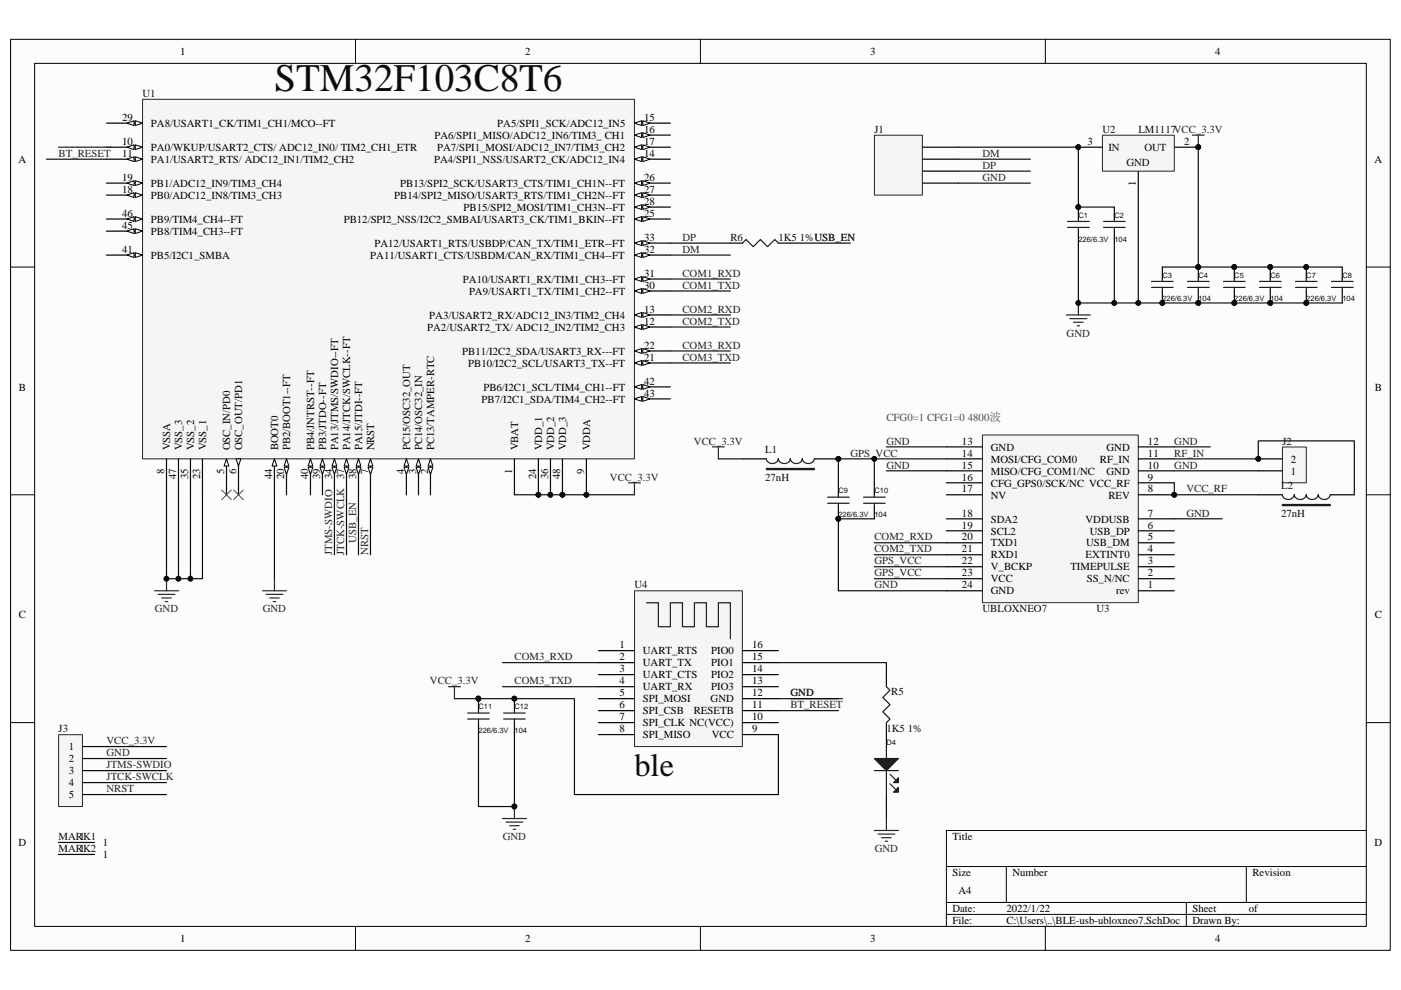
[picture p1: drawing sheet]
<svg xmlns="http://www.w3.org/2000/svg" width="297mm" height="210mm" viewBox="0 0 297 210" stroke-linecap="round" stroke-linejoin="round" font-family="sans-serif">
<path d="M2.3 8.4h292.5v193.2h-292.5z" fill="#fcfcfc"/>
<path d="M2.2 8.3h292.6v193.3h-292.6z" fill="none" stroke="#000" stroke-width=".21"/>
<path d="M7.4 13.5h282.3v183h-282.3z" fill="#fcfcfc"/>
<g fill="none" stroke="#000" stroke-width=".21">
<path d="M7.3 13.4h282.4v183.1h-282.4zM75.4 8.3v5.1M148.5 8.3v5.1M221.6 8.3v5.1M2.2 56.6h5.1M289.7 56.6h5.1M2.2 104.9h5.1M289.7 104.9h5.1M2.2 153.3h5.1M289.7 153.3h5.1M289.7 176.1h-89v20.4M75.4 196.5v5.1"/>
<path d="M148.5 196.5v5.1M200.7 183.8h89M200.7 191.4h89M200.7 194h89M213.4 183.8v7.6M221.6 196.5v5.1M251.5 191.4v5.1M264.2 183.8v7.6"/>
</g>
<path d="M30.2 21.1h104.3v76.2h-104.3z" fill="#f5f5f5"/>
<path d="M30.2 21.1h104.3v76.2h-104.3z" fill="none" stroke="#262626" stroke-width=".21"/>
<path d="M58.2 97.3v7.6" fill="none" stroke="#000" stroke-width=".25"/>
<path d="M58.2 97.3l.5 1.5h-1z" fill="#fcfcfc"/>
<path d="M58.2 97.3l.5 1.5h-1z" fill="none" stroke="#000" stroke-width=".21"/>
<path d="M78.5 97.3v7.6" fill="none" stroke="#000" stroke-width=".25"/>
<path d="M78.5 97.3l.6 1.5h-1.1z" fill="#fcfcfc"/>
<path d="M78.5 97.3l.6 1.5h-1.1z" fill="none" stroke="#000" stroke-width=".21"/>
<path d="M78 99.1h1.1l-.6 1.5z" fill="#fcfcfc"/>
<path d="M78 99.1h1.1l-.6 1.5z" fill="none" stroke="#000" stroke-width=".21"/>
<path d="M48 97.3v7.6" fill="none" stroke="#000" stroke-width=".25"/>
<path d="M48 97.3l.5 1.5h-1z" fill="#fcfcfc"/>
<path d="M48 97.3l.5 1.5h-1z" fill="none" stroke="#000" stroke-width=".21"/>
<path d="M50.6 97.3v7.6" fill="none" stroke="#000" stroke-width=".25"/>
<path d="M50.1 97.3h1l-.5 1.5z" fill="#fcfcfc"/>
<path d="M50.1 97.3h1l-.5 1.5z" fill="none" stroke="#000" stroke-width=".21"/>
<path d="M22.6 31.2h7.6" fill="none" stroke="#000" stroke-width=".25"/>
<path d="M28.7 30.7l1.5 .5-1.5 .5z" fill="#fcfcfc"/>
<path d="M28.7 30.7l1.5 .5-1.5 .5z" fill="none" stroke="#000" stroke-width=".21"/>
<path d="M26.9 31.2l1.5-.5v1z" fill="#fcfcfc"/>
<path d="M26.9 31.2l1.5-.5v1z" fill="none" stroke="#000" stroke-width=".21"/>
<path d="M22.6 33.8h7.6" fill="none" stroke="#000" stroke-width=".25"/>
<path d="M28.7 33.3l1.5 .5-1.5 .5z" fill="#fcfcfc"/>
<path d="M28.7 33.3l1.5 .5-1.5 .5z" fill="none" stroke="#000" stroke-width=".21"/>
<path d="M26.9 33.8l1.5-.5v1z" fill="#fcfcfc"/>
<path d="M26.9 33.8l1.5-.5v1z" fill="none" stroke="#000" stroke-width=".21"/>
<path d="M134.5 69.4h7.6" fill="none" stroke="#000" stroke-width=".25"/>
<path d="M134.5 69.4l1.5-.5v1z" fill="#fcfcfc"/>
<path d="M134.5 69.4l1.5-.5v1z" fill="none" stroke="#000" stroke-width=".21"/>
<path d="M136.3 68.9l1.5 .5-1.5 .5z" fill="#fcfcfc"/>
<path d="M136.3 68.9l1.5 .5-1.5 .5z" fill="none" stroke="#000" stroke-width=".21"/>
<path d="M134.5 66.8h7.6" fill="none" stroke="#000" stroke-width=".25"/>
<path d="M134.5 66.8l1.5-.5v1z" fill="#fcfcfc"/>
<path d="M134.5 66.8l1.5-.5v1z" fill="none" stroke="#000" stroke-width=".21"/>
<path d="M136.3 66.3l1.5 .5-1.5 .5z" fill="#fcfcfc"/>
<path d="M136.3 66.3l1.5 .5-1.5 .5z" fill="none" stroke="#000" stroke-width=".21"/>
<path d="M134.5 33.8h7.6" fill="none" stroke="#000" stroke-width=".25"/>
<path d="M134.5 33.8l1.5-.5v1z" fill="#fcfcfc"/>
<path d="M134.5 33.8l1.5-.5v1z" fill="none" stroke="#000" stroke-width=".21"/>
<path d="M136.3 33.3l1.5 .5-1.5 .5z" fill="#fcfcfc"/>
<path d="M136.3 33.3l1.5 .5-1.5 .5z" fill="none" stroke="#000" stroke-width=".21"/>
<path d="M134.5 26.1h7.6" fill="none" stroke="#000" stroke-width=".25"/>
<path d="M134.5 26.1l1.5-.5v1z" fill="#fcfcfc"/>
<path d="M134.5 26.1l1.5-.5v1z" fill="none" stroke="#000" stroke-width=".21"/>
<path d="M136.3 25.6l1.5 .5-1.5 .5z" fill="#fcfcfc"/>
<path d="M136.3 25.6l1.5 .5-1.5 .5z" fill="none" stroke="#000" stroke-width=".21"/>
<path d="M134.5 28.7h7.6" fill="none" stroke="#000" stroke-width=".25"/>
<path d="M134.5 28.7l1.5-.5v1z" fill="#fcfcfc"/>
<path d="M134.5 28.7l1.5-.5v1z" fill="none" stroke="#000" stroke-width=".21"/>
<path d="M136.3 28.2l1.5 .5-1.5 .5z" fill="#fcfcfc"/>
<path d="M136.3 28.2l1.5 .5-1.5 .5z" fill="none" stroke="#000" stroke-width=".21"/>
<path d="M134.5 31.2h7.6" fill="none" stroke="#000" stroke-width=".25"/>
<path d="M134.5 31.2l1.5-.5v1z" fill="#fcfcfc"/>
<path d="M134.5 31.2l1.5-.5v1z" fill="none" stroke="#000" stroke-width=".21"/>
<path d="M136.3 30.7l1.5 .5-1.5 .5z" fill="#fcfcfc"/>
<path d="M136.3 30.7l1.5 .5-1.5 .5z" fill="none" stroke="#000" stroke-width=".21"/>
<path d="M22.6 26.1h7.6" fill="none" stroke="#000" stroke-width=".25"/>
<path d="M28.7 25.6l1.5 .5-1.5 .5z" fill="#fcfcfc"/>
<path d="M28.7 25.6l1.5 .5-1.5 .5z" fill="none" stroke="#000" stroke-width=".21"/>
<path d="M26.9 26.1l1.5-.5v1z" fill="#fcfcfc"/>
<path d="M26.9 26.1l1.5-.5v1z" fill="none" stroke="#000" stroke-width=".21"/>
<path d="M134.5 61.7h7.6" fill="none" stroke="#000" stroke-width=".25"/>
<path d="M134.5 61.7l1.5-.5v1z" fill="#fcfcfc"/>
<path d="M134.5 61.7l1.5-.5v1z" fill="none" stroke="#000" stroke-width=".21"/>
<path d="M136.3 61.2l1.5 .5-1.5 .5z" fill="#fcfcfc"/>
<path d="M136.3 61.2l1.5 .5-1.5 .5z" fill="none" stroke="#000" stroke-width=".21"/>
<path d="M134.5 59.2h7.6" fill="none" stroke="#000" stroke-width=".25"/>
<path d="M134.5 59.2l1.5-.5v1z" fill="#fcfcfc"/>
<path d="M134.5 59.2l1.5-.5v1z" fill="none" stroke="#000" stroke-width=".21"/>
<path d="M136.3 58.7l1.5 .5-1.5 .5z" fill="#fcfcfc"/>
<path d="M136.3 58.7l1.5 .5-1.5 .5z" fill="none" stroke="#000" stroke-width=".21"/>
<path d="M134.5 54.1h7.6" fill="none" stroke="#000" stroke-width=".25"/>
<path d="M134.5 54.1l1.5-.5v1z" fill="#fcfcfc"/>
<path d="M134.5 54.1l1.5-.5v1z" fill="none" stroke="#000" stroke-width=".21"/>
<path d="M136.3 53.6l1.5 .5-1.5 .5z" fill="#fcfcfc"/>
<path d="M136.3 53.6l1.5 .5-1.5 .5z" fill="none" stroke="#000" stroke-width=".21"/>
<path d="M134.5 51.6h7.6" fill="none" stroke="#000" stroke-width=".25"/>
<path d="M134.5 51.6l1.5-.5v1z" fill="#fcfcfc"/>
<path d="M134.5 51.6l1.5-.5v1z" fill="none" stroke="#000" stroke-width=".21"/>
<path d="M136.3 51.1l1.5 .5-1.5 .5z" fill="#fcfcfc"/>
<path d="M136.3 51.1l1.5 .5-1.5 .5z" fill="none" stroke="#000" stroke-width=".21"/>
<path d="M70.9 97.3v7.6" fill="none" stroke="#000" stroke-width=".25"/>
<path d="M70.9 97.3l.5 1.5h-1z" fill="#fcfcfc"/>
<path d="M70.9 97.3l.5 1.5h-1z" fill="none" stroke="#000" stroke-width=".21"/>
<path d="M70.4 99.1h1l-.5 1.5z" fill="#fcfcfc"/>
<path d="M70.4 99.1h1l-.5 1.5z" fill="none" stroke="#000" stroke-width=".21"/>
<path d="M73.5 97.3v7.6" fill="none" stroke="#000" stroke-width=".25"/>
<path d="M73.5 97.3l.5 1.5h-1z" fill="#fcfcfc"/>
<path d="M73.5 97.3l.5 1.5h-1z" fill="none" stroke="#000" stroke-width=".21"/>
<path d="M73 99.1h1l-.5 1.5z" fill="#fcfcfc"/>
<path d="M73 99.1h1l-.5 1.5z" fill="none" stroke="#000" stroke-width=".21"/>
<path d="M76 97.3v7.6" fill="none" stroke="#000" stroke-width=".25"/>
<path d="M76 97.3l.5 1.5h-1z" fill="#fcfcfc"/>
<path d="M76 97.3l.5 1.5h-1z" fill="none" stroke="#000" stroke-width=".21"/>
<path d="M75.5 99.1h1l-.5 1.5z" fill="#fcfcfc"/>
<path d="M75.5 99.1h1l-.5 1.5z" fill="none" stroke="#000" stroke-width=".21"/>
<path d="M22.6 41.4h7.6" fill="none" stroke="#000" stroke-width=".25"/>
<path d="M28.7 40.9l1.5 .5-1.5 .5z" fill="#fcfcfc"/>
<path d="M28.7 40.9l1.5 .5-1.5 .5z" fill="none" stroke="#000" stroke-width=".21"/>
<path d="M26.9 41.4l1.5-.5v1z" fill="#fcfcfc"/>
<path d="M26.9 41.4l1.5-.5v1z" fill="none" stroke="#000" stroke-width=".21"/>
<path d="M22.6 38.8h7.6" fill="none" stroke="#000" stroke-width=".25"/>
<path d="M28.7 38.3l1.5 .5-1.5 .5z" fill="#fcfcfc"/>
<path d="M28.7 38.3l1.5 .5-1.5 .5z" fill="none" stroke="#000" stroke-width=".21"/>
<path d="M26.9 38.8l1.5-.5v1z" fill="#fcfcfc"/>
<path d="M26.9 38.8l1.5-.5v1z" fill="none" stroke="#000" stroke-width=".21"/>
<path d="M60.7 97.3v7.6" fill="none" stroke="#000" stroke-width=".25"/>
<path d="M60.7 97.3l.6 1.5h-1.1z" fill="#fcfcfc"/>
<path d="M60.7 97.3l.6 1.5h-1.1z" fill="none" stroke="#000" stroke-width=".21"/>
<path d="M60.2 99.1h1.1l-.6 1.5z" fill="#fcfcfc"/>
<path d="M60.2 99.1h1.1l-.6 1.5z" fill="none" stroke="#000" stroke-width=".21"/>
<path d="M68.4 97.3v7.6" fill="none" stroke="#000" stroke-width=".25"/>
<path d="M68.4 97.3l.5 1.5h-1z" fill="#fcfcfc"/>
<path d="M68.4 97.3l.5 1.5h-1z" fill="none" stroke="#000" stroke-width=".21"/>
<path d="M67.9 99.1h1l-.5 1.5z" fill="#fcfcfc"/>
<path d="M67.9 99.1h1l-.5 1.5z" fill="none" stroke="#000" stroke-width=".21"/>
<path d="M65.8 97.3v7.6" fill="none" stroke="#000" stroke-width=".25"/>
<path d="M65.8 97.3l.5 1.5h-1z" fill="#fcfcfc"/>
<path d="M65.8 97.3l.5 1.5h-1z" fill="none" stroke="#000" stroke-width=".21"/>
<path d="M65.3 99.1h1l-.5 1.5z" fill="#fcfcfc"/>
<path d="M65.3 99.1h1l-.5 1.5z" fill="none" stroke="#000" stroke-width=".21"/>
<path d="M22.6 54.1h7.6" fill="none" stroke="#000" stroke-width=".25"/>
<path d="M28.7 53.6l1.5 .5-1.5 .5z" fill="#fcfcfc"/>
<path d="M28.7 53.6l1.5 .5-1.5 .5z" fill="none" stroke="#000" stroke-width=".21"/>
<path d="M26.9 54.1l1.5-.5v1z" fill="#fcfcfc"/>
<path d="M26.9 54.1l1.5-.5v1z" fill="none" stroke="#000" stroke-width=".21"/>
<path d="M134.5 82.1h7.6" fill="none" stroke="#000" stroke-width=".25"/>
<path d="M134.5 82.1l1.5-.5v1z" fill="#fcfcfc"/>
<path d="M134.5 82.1l1.5-.5v1z" fill="none" stroke="#000" stroke-width=".21"/>
<path d="M136.3 81.6l1.5 .5-1.5 .5z" fill="#fcfcfc"/>
<path d="M136.3 81.6l1.5 .5-1.5 .5z" fill="none" stroke="#000" stroke-width=".21"/>
<path d="M134.5 84.6h7.6" fill="none" stroke="#000" stroke-width=".25"/>
<path d="M134.5 84.6l1.5-.5v1z" fill="#fcfcfc"/>
<path d="M134.5 84.6l1.5-.5v1z" fill="none" stroke="#000" stroke-width=".21"/>
<path d="M136.3 84.1l1.5 .5-1.5 .5z" fill="#fcfcfc"/>
<path d="M136.3 84.1l1.5 .5-1.5 .5z" fill="none" stroke="#000" stroke-width=".21"/>
<path d="M22.6 49h7.6" fill="none" stroke="#000" stroke-width=".25"/>
<path d="M28.7 48.5l1.5 .5-1.5 .5z" fill="#fcfcfc"/>
<path d="M28.7 48.5l1.5 .5-1.5 .5z" fill="none" stroke="#000" stroke-width=".21"/>
<path d="M26.9 49l1.5-.5v1z" fill="#fcfcfc"/>
<path d="M26.9 49l1.5-.5v1z" fill="none" stroke="#000" stroke-width=".21"/>
<path d="M22.6 46.5h7.6" fill="none" stroke="#000" stroke-width=".25"/>
<path d="M28.7 46l1.5 .5-1.5 .5z" fill="#fcfcfc"/>
<path d="M28.7 46l1.5 .5-1.5 .5z" fill="none" stroke="#000" stroke-width=".21"/>
<path d="M26.9 46.5l1.5-.5v1z" fill="#fcfcfc"/>
<path d="M26.9 46.5l1.5-.5v1z" fill="none" stroke="#000" stroke-width=".21"/>
<path d="M134.5 77h7.6" fill="none" stroke="#000" stroke-width=".25"/>
<path d="M134.5 77l1.5-.5v1z" fill="#fcfcfc"/>
<path d="M134.5 77l1.5-.5v1z" fill="none" stroke="#000" stroke-width=".21"/>
<path d="M136.3 76.5l1.5 .5-1.5 .5z" fill="#fcfcfc"/>
<path d="M136.3 76.5l1.5 .5-1.5 .5z" fill="none" stroke="#000" stroke-width=".21"/>
<path d="M134.5 74.4h7.6" fill="none" stroke="#000" stroke-width=".25"/>
<path d="M134.5 74.4l1.5-.5v1.1z" fill="#fcfcfc"/>
<path d="M134.5 74.4l1.5-.5v1.1z" fill="none" stroke="#000" stroke-width=".21"/>
<path d="M136.3 73.9l1.5 .5-1.5 .6z" fill="#fcfcfc"/>
<path d="M136.3 73.9l1.5 .5-1.5 .6z" fill="none" stroke="#000" stroke-width=".21"/>
<path d="M134.5 46.5h7.6" fill="none" stroke="#000" stroke-width=".25"/>
<path d="M134.5 46.5l1.5-.5v1z" fill="#fcfcfc"/>
<path d="M134.5 46.5l1.5-.5v1z" fill="none" stroke="#000" stroke-width=".21"/>
<path d="M136.3 46l1.5 .5-1.5 .5z" fill="#fcfcfc"/>
<path d="M136.3 46l1.5 .5-1.5 .5z" fill="none" stroke="#000" stroke-width=".21"/>
<path d="M134.5 38.8h7.6" fill="none" stroke="#000" stroke-width=".25"/>
<path d="M134.5 38.8l1.5-.5v1z" fill="#fcfcfc"/>
<path d="M134.5 38.8l1.5-.5v1z" fill="none" stroke="#000" stroke-width=".21"/>
<path d="M136.3 38.3l1.5 .5-1.5 .5z" fill="#fcfcfc"/>
<path d="M136.3 38.3l1.5 .5-1.5 .5z" fill="none" stroke="#000" stroke-width=".21"/>
<path d="M134.5 41.4h7.6" fill="none" stroke="#000" stroke-width=".25"/>
<path d="M134.5 41.4l1.5-.5v1z" fill="#fcfcfc"/>
<path d="M134.5 41.4l1.5-.5v1z" fill="none" stroke="#000" stroke-width=".21"/>
<path d="M136.3 40.9l1.5 .5-1.5 .5z" fill="#fcfcfc"/>
<path d="M136.3 40.9l1.5 .5-1.5 .5z" fill="none" stroke="#000" stroke-width=".21"/>
<path d="M134.5 43.9h7.6" fill="none" stroke="#000" stroke-width=".25"/>
<path d="M134.5 43.9l1.5-.5v1z" fill="#fcfcfc"/>
<path d="M134.5 43.9l1.5-.5v1z" fill="none" stroke="#000" stroke-width=".21"/>
<path d="M136.3 43.4l1.5 .5-1.5 .5z" fill="#fcfcfc"/>
<path d="M136.3 43.4l1.5 .5-1.5 .5z" fill="none" stroke="#000" stroke-width=".21"/>
<path d="M91.3 97.3v7.6" fill="none" stroke="#000" stroke-width=".25"/>
<path d="M91.3 97.3l.5 1.5h-1z" fill="#fcfcfc"/>
<path d="M91.3 97.3l.5 1.5h-1z" fill="none" stroke="#000" stroke-width=".21"/>
<path d="M90.8 99.1h1l-.5 1.5z" fill="#fcfcfc"/>
<path d="M90.8 99.1h1l-.5 1.5z" fill="none" stroke="#000" stroke-width=".21"/>
<path d="M88.7 97.3v7.6" fill="none" stroke="#000" stroke-width=".25"/>
<path d="M88.7 97.3l.5 1.5h-1z" fill="#fcfcfc"/>
<path d="M88.7 97.3l.5 1.5h-1z" fill="none" stroke="#000" stroke-width=".21"/>
<path d="M88.2 99.1h1l-.5 1.5z" fill="#fcfcfc"/>
<path d="M88.2 99.1h1l-.5 1.5z" fill="none" stroke="#000" stroke-width=".21"/>
<path d="M86.2 97.3v7.6" fill="none" stroke="#000" stroke-width=".25"/>
<path d="M86.2 97.3l.5 1.5h-1z" fill="#fcfcfc"/>
<path d="M86.2 97.3l.5 1.5h-1z" fill="none" stroke="#000" stroke-width=".21"/>
<path d="M85.7 99.1h1l-.5 1.5z" fill="#fcfcfc"/>
<path d="M85.7 99.1h1l-.5 1.5z" fill="none" stroke="#000" stroke-width=".21"/>
<path d="M35.3 97.3v7.6M37.8 97.3v7.6M40.4 97.3v7.6M42.9 97.3v7.6M109.1 97.3v7.6M114.1 97.3v7.6M116.7 97.3v7.6M119.2 97.3v7.6M124.3 97.3v7.6" fill="none" stroke="#000" stroke-width=".25"/>
<g fill="#0e0e0e" stroke="#0e0e0e" stroke-width=".21">
<circle cx="114.1" cy="104.9" r=".49"/>
<circle cx="116.7" cy="104.9" r=".49"/>
<circle cx="119.2" cy="104.9" r=".5"/>
<circle cx="124.3" cy="104.9" r=".49"/>
<circle cx="35.3" cy="122.7" r=".5"/>
</g>
<path d="M133.2 102.4h2.6M134.5 102.4v2.5M32.8 125.3h5M33.5 126.1h3.6M34.3 126.8h2M35 127.6h.6M35.3 122.7v2.6M55.6 125.3h5.1M56.4 126.1h3.6M57.2 126.8h2M57.9 127.6h.6M58.2 122.7v2.6" fill="none" stroke="#262626" stroke-width=".25"/>
<path d="M12.4 155.9h5.1v15.2h-5.1z" fill="#f5f5f5"/>
<path d="M12.4 155.8h5.1v15.3h-5.1z" fill="none" stroke="#262626" stroke-width=".21"/>
<path d="M228.6 31.2h5.1M241.3 36.3v5.1M249 31.2h5.1M17.5 158.3h5.1M12.4 178.7h7.6M17.5 160.9h5.1M17.5 163.4h5.1M17.5 166h5.1M17.5 168.5h5.1M12.4 181.2h7.6" fill="none" stroke="#000" stroke-width=".25"/>
<g fill="#0e0e0e" stroke="#0e0e0e" stroke-width=".21">
<circle cx="254.1" cy="31.2" r=".49"/>
<circle cx="228.6" cy="31.2" r=".49"/>
</g>
<path d="M233.8 28.7h15.2v7.6h-15.2z" fill="#f5f5f5"/>
<path d="M233.7 28.7h15.3v7.6h-15.3z" fill="none" stroke="#262626" stroke-width=".21"/>
<g fill="#0e0e0e" stroke="#0e0e0e" stroke-width=".21">
<circle cx="254.1" cy="31.2" r=".49"/>
<circle cx="228.6" cy="31.2" r=".49"/>
</g>
<path d="M252.8 28.7h2.5M254.1 28.7v2.5" fill="none" stroke="#262626" stroke-width=".25"/>
<path d="M271.9 94.8h5.1v7.6h-5.1z" fill="#f5f5f5"/>
<path d="M271.9 94.8h5.1v7.6h-5.1z" fill="none" stroke="#262626" stroke-width=".21"/>
<path d="M266.8 99.9h5.1M266.8 97.3h5.1" fill="none" stroke="#000" stroke-width=".25"/>
<circle cx="266.8" cy="97.3" r=".49" fill="#0e0e0e" stroke="#0e0e0e" stroke-width=".21"/>
<path d="M208.3 92.3h33v35.5h-33z" fill="#f5f5f5"/>
<path d="M208.3 92.3h33v35.5h-33z" fill="none" stroke="#262626" stroke-width=".21"/>
<g fill="none" stroke="#000" stroke-width=".25">
<path d="M195.6 31.2h7.6M195.6 33.8h7.6M195.6 36.3h7.6M195.6 38.8h7.6M200.7 99.9h7.6M200.7 97.3h7.6M200.7 94.8h7.6M241.3 99.9h7.7M241.3 97.3h7.7M241.3 94.8h7.7M200.7 117.7h7.6M200.7 115.1h7.6"/>
<path d="M200.7 112.6h7.6M200.7 110h7.6M200.7 104.9h7.6M200.7 102.4h7.6M241.3 117.7h7.7M241.3 115.1h7.7M241.3 112.6h7.7M241.3 110h7.7M241.3 104.9h7.7M241.3 102.4h7.7M266.8 104.9h5.1M282 104.9h5.1"/>
<path d="M200.7 125.3h7.6M200.7 122.7h7.6M200.7 120.2h7.6M241.3 125.3h7.7M241.3 122.7h7.7M241.3 120.2h7.7"/>
</g>
<circle cx="249" cy="104.9" r=".5" fill="#0e0e0e" stroke="#0e0e0e" stroke-width=".21"/>
<path d="M271.9 107h10.1v.3h-10.1zM271.9 107.1h10.1M282 104.9a1.3 1.3 0 0 1-1.2 1 1.3 1.3 0 0 1-1.3-.9 1.32 1.32 0 0 1-1.3 .9 1.32 1.32 0 0 1-1.2-.9 1.32 1.32 0 0 1-1.3 .9 1.32 1.32 0 0 1-1.3-.9 1.32 1.32 0 0 1-1.2 .9 1.32 1.32 0 0 1-1.3-.9" fill="none" stroke="#1c1c1c" stroke-width=".25"/>
<path d="M185.4 28.7h10.2v12.7h-10.2z" fill="#f5f5f5"/>
<path d="M185.4 28.7h10.2v12.7h-10.2z" fill="none" stroke="#262626" stroke-width=".21"/>
<path d="M226.1 66.8h5.1M226.8 67.6h3.6M227.6 68.3h2.1M228.4 69.1h.5M228.6 64.3v2.5M106.5 173.6h5.1M107.3 174.4h3.5M108.1 175.1h2M108.8 175.9h.5M109.1 171.1v2.5" fill="none" stroke="#262626" stroke-width=".25"/>
<g fill="#0e0e0e" stroke="#0e0e0e" stroke-width=".21">
<circle cx="228.6" cy="64.3" r=".49"/>
<circle cx="109.1" cy="171.1" r=".5"/>
</g>
<path d="M187.9 143.1v2.5M187.9 153.3v2.5" fill="none" stroke="#000" stroke-width=".25"/>
<path d="M187.9 145.6l.8 .8-1.5 1.5 1.5 1.6-1.5 1.5 1.5 1.5-.8 .8" fill="none" stroke="#1c1c1c" stroke-width=".25"/>
<path d="M185.4 160.9h5.1l-2.6 2.5z" fill="#1c1c1c"/>
<path d="M185.4 160.9h5.1l-2.6 2.5z" fill="none" stroke="#1c1c1c" stroke-width=".25"/>
<path d="M189.5 166l1-1v1z" fill="#1c1c1c"/>
<path d="M190.5 165v1h-1z" fill="none" stroke="#1c1c1c" stroke-width=".25"/>
<path d="M189.5 168l1-1v1z" fill="#1c1c1c"/>
<g fill="none" stroke="#1c1c1c" stroke-width=".25">
<path d="M157.4 51.6l.8-.8 1.5 1.5 1.5-1.5 1.5 1.5 1.6-1.5 .7 .8M226.3 48.2h4.6M226.3 47h4.6M228.6 46.5v.5M228.6 48.2v.8M234 48.2h4.5M234 47h4.5M236.3 46.5v.5M236.3 48.2v.8M244.2 59.7h4.5M246.4 59.2v.5M251.8 59.7h4.6"/>
<path d="M254.1 59.2v.5M259.4 59.7h4.6M261.7 59.2v.5M267 59.7h4.6M269.3 59.2v.5M274.7 59.7h4.5M277 59.2v.5M282.3 59.7h4.6M284.6 59.2v.5M244.2 61h4.5M246.4 61v.7M251.8 61h4.6"/>
<path d="M254.1 61v.7M259.4 61h4.6M261.7 61v.7M267 61h4.6M269.3 61v.7M274.7 61h4.5M277 61v.7M282.3 61h4.6M284.6 61v.7M162.5 97.3a1.29 1.29 0 0 0 1.3 1 1.29 1.29 0 0 0 1.2-1M162.5 99.5h10.2M162.5 99.4h10.2v.2h-10.2z"/>
<path d="M165 97.3a1.31 1.31 0 0 0 1.3 1 1.31 1.31 0 0 0 1.3-1 1.31 1.31 0 0 0 1.2 1 1.31 1.31 0 0 0 1.3-1 1.29 1.29 0 0 0 1.3 1 1.29 1.29 0 0 0 1.2-1M175.5 106.7h4.5M175.5 105.5h4.5M177.8 104.9v.6M177.8 106.7v.8M183.1 106.7h4.6M183.1 105.5h4.6M185.4 104.9v.6M185.4 106.7v.8M99.1 152.5h4.6M99.1 151.2h4.6M101.4 150.7v.5"/>
<path d="M101.4 152.5v.8M106.8 152.5h4.6M106.8 151.2h4.6M109.1 150.7v.5M109.1 152.5v.8M187.9 158.3v2.6M185.4 163.4h5.1M187.9 163.4v5.1M188.7 164.2l1.3 1.3M188.7 166.2l1.3 1.3M189.5 168l1-1v1z"/>
</g>
<g fill="none" stroke="#000" stroke-width=".25">
<path d="M154.9 51.6h2.5M165 51.6h2.6M228.6 43.9v2.6M228.6 49v2.6M236.3 43.9v2.6M236.3 49v2.6M246.4 56.6v2.6M254.1 56.6v2.6M261.7 56.6v2.6M269.3 56.6v2.6M277 56.6v2.6M284.6 56.6v2.6"/>
<path d="M246.4 61.7v2.6M254.1 61.7v2.6M261.7 61.7v2.6M269.3 61.7v2.6M277 61.7v2.6M284.6 61.7v2.6M157.4 97.3h5.1M172.7 97.3h5.1M177.8 102.4v2.5M177.8 107.5v2.5M185.4 102.4v2.5M185.4 107.5v2.5"/>
<path d="M101.4 148.2v2.5M101.4 153.3v2.5M109.1 148.2v2.5M109.1 153.3v2.5M187.9 155.8v2.5M187.9 168.5v2.6"/>
</g>
<g fill="#0e0e0e" stroke="#0e0e0e" stroke-width=".21">
<circle cx="101.4" cy="148.2" r=".49"/>
<circle cx="109.1" cy="148.2" r=".5"/>
<circle cx="177.7" cy="97.3" r=".5"/>
<circle cx="177.7" cy="110" r=".5"/>
<circle cx="246.4" cy="64.3" r=".5"/>
<circle cx="254.1" cy="56.6" r=".49"/>
<circle cx="254.1" cy="64.3" r=".49"/>
<circle cx="261.7" cy="56.6" r=".5"/>
<circle cx="261.7" cy="64.3" r=".5"/>
<circle cx="269.3" cy="56.6" r=".49"/>
<circle cx="269.3" cy="64.3" r=".49"/>
<circle cx="276.9" cy="56.6" r=".5"/>
<circle cx="276.9" cy="64.3" r=".5"/>
<circle cx="228.6" cy="43.9" r=".49"/>
</g>
<path d="M12.4 31.2h11.1M151 94.8h2.6M152.3 94.8v2.5M95.1 145.6h2.5M96.3 145.6v2.6M167.6 148.2h11.1" fill="none" stroke="#262626" stroke-width=".25"/>
<path d="M47 103.9l2 2.1M49 103.9l-2 2.1M49.5 103.9l2.1 2.1M51.6 103.9l-2.1 2.1" fill="none" stroke="#4c4c4c" stroke-width=".21"/>
<path d="M134.6 125.3h22.8v33h-22.8z" fill="#f5f5f5"/>
<path d="M134.5 125.3h22.9v33h-22.9z" fill="none" stroke="#262626" stroke-width=".21"/>
<g fill="none" stroke="#000" stroke-width=".25">
<path d="M126.9 138h7.6M157.4 138h7.6M126.9 140.5h7.6M126.9 143.1h7.6M126.9 145.6h7.6M126.9 148.2h7.6M126.9 150.7h7.6M126.9 153.3h7.6M126.9 155.8h7.6M157.4 140.5h7.6M157.4 143.1h7.6M157.4 145.6h7.6"/>
<path d="M157.4 148.2h7.6M157.4 150.7h7.6M157.4 153.3h7.6M157.4 155.8h7.6"/>
</g>
<path d="M137.1 127.8h2.5v5.1h2.5v-5.1h2.6v5.1h2.5v-5.1h2.6v5.1h2.5v-5.1h2.6v7.7" fill="none" stroke="#1c1c1c" stroke-width=".25"/>
<g fill="none" stroke="#0e0e0e" stroke-width=".25">
<path d="M9.9 33.8h12.7M203.2 38.8h15.3M203.2 33.8h15.3M203.2 36.3h15.3M203.2 31.2h25.4v12.7h7.7M254.1 31.2v25.4M142.1 51.6h12.8M142.1 54.1h12.8M142.1 59.2h12.8M167.6 51.6h12.7M228.6 51.6v12.7h56M236.3 51.6v12.7"/>
<path d="M241.3 41.4v22.9M246.4 56.6h38.2M142.1 69.4h12.8M142.1 66.8h12.8M142.1 74.4h12.8M142.1 77h12.8M142.1 61.7h12.8M152.3 97.3h5.1M185.4 97.3v5.1M187.9 94.8h12.8M187.9 99.9h12.8M200.7 97.3h-22.9v5.1"/>
<path d="M249 97.3h17.8v-3.8h20.3v11.4M249 99.9h17.8M249 94.8h7.6M35.3 104.9v17.8h7.6v-17.8M37.8 104.9v17.8M40.4 104.9v17.8M58.2 104.9v17.8M70.9 104.9v12.8M73.5 104.9v12.8M76 104.9v12.8M78.5 104.9v12.8M109.1 104.9h25.4"/>
<path d="M185.4 110h-7.6v15.3h22.9M185.4 115.1h15.3M185.4 117.7h15.3M249 110h10.2M249 102.4v2.5h17.8M185.4 120.2h15.3M185.4 122.7h15.3M22.6 158.3h12.7M96.3 148.2h25.5v20.3h43.2v-12.7M101.4 155.8v15.3h7.7v-15.3M106.5 140.5h20.4M106.5 145.6h20.4"/>
<path d="M165 150.7h12.8M165 140.5h22.9v2.6M165 148.2h12.8M22.6 160.9h12.7M22.6 163.4h12.7M22.6 166h12.7M22.6 168.5h12.7M187.9 171.1v2.5"/>
</g>
<g fill="#0e0e0e" stroke="#0e0e0e" stroke-width=".21">
<circle cx="35.3" cy="122.7" r=".5"/>
<circle cx="37.8" cy="122.7" r=".5"/>
<circle cx="40.4" cy="122.7" r=".49"/>
<circle cx="114.1" cy="104.9" r=".49"/>
<circle cx="116.7" cy="104.9" r=".49"/>
<circle cx="119.2" cy="104.9" r=".5"/>
<circle cx="124.3" cy="104.9" r=".49"/>
<circle cx="241.3" cy="64.3" r=".49"/>
<circle cx="254.1" cy="31.2" r=".49"/>
<circle cx="254.1" cy="56.6" r=".49"/>
<circle cx="177.7" cy="110" r=".5"/>
<circle cx="249" cy="104.9" r=".5"/>
<circle cx="266.8" cy="97.3" r=".49"/>
<circle cx="101.4" cy="148.2" r=".49"/>
<circle cx="109.1" cy="171.1" r=".5"/>
<circle cx="109.1" cy="148.2" r=".5"/>
<circle cx="177.7" cy="97.3" r=".5"/>
<circle cx="185.4" cy="97.3" r=".49"/>
<circle cx="261.7" cy="56.6" r=".5"/>
<circle cx="269.3" cy="56.6" r=".49"/>
<circle cx="276.9" cy="56.6" r=".5"/>
<circle cx="228.6" cy="64.3" r=".49"/>
<circle cx="236.2" cy="64.3" r=".5"/>
<circle cx="246.4" cy="64.3" r=".5"/>
<circle cx="254.1" cy="64.3" r=".49"/>
<circle cx="261.7" cy="64.3" r=".5"/>
<circle cx="269.3" cy="64.3" r=".49"/>
<circle cx="276.9" cy="64.3" r=".5"/>
<circle cx="228.6" cy="43.9" r=".49"/>
<circle cx="228.6" cy="31.2" r=".49"/>
</g>
<path d="M185.4 176.1h5.1M186.2 176.9h3.5M186.9 177.7h2.1M187.7 178.4h.5M187.9 173.6v2.5" fill="none" stroke="#262626" stroke-width=".25"/>
<text font-size="8.3" fill="#0e0e0e" x="58.2" y="19.3">STM32F103C8T6</text>
<text font-size="6.9" fill="#0e0e0e" x="134.5" y="164.5">ble</text>
<g font-size="2.3">
<text x="38.2" y="11.7">1</text>
<text x="111.4" y="11.7">2</text>
<text x="184.5" y="11.7">3</text>
<text x="257.6" y="11.7">4</text>
<text x="25.9" y="25.6">29</text>
<text x="32" y="26.9">PA8/USART1_CK/TIM1_CH1/MCO--FT</text>
<text x="92.1" y="29.5">PA6/SPI1_MISO/ADC12_IN6/TIM3_ CH1</text>
<text x="105.4" y="26.9">PA5/SPI1_SCK/ADC12_IN5</text>
<text x="136.5" y="28.2">16</text>
<text x="136.5" y="25.6">15</text>
<text x="4" y="34.5">A</text>
<text x="25.9" y="30.7">10</text>
<text x="25.9" y="33.3">11</text>
<text x="32" y="32">PA0/WKUP/USART2_CTS/ ADC12_IN0/ TIM2_CH1_ETR</text>
<text x="32" y="34.5">PA1/USART2_RTS/ ADC12_IN1/TIM2_CH2</text>
<text x="92" y="34.5">PA4/SPI1_NSS/USART2_CK/ADC12_IN4</text>
<text x="92.7" y="32">PA7/SPI1_MOSI/ADC12_IN7/TIM3_CH2</text>
<text x="136.5" y="30.7">17</text>
<text x="136.5" y="33.3">14</text>
<text x="230.5" y="30.7">3</text>
<text x="251" y="30.7">2</text>
<text x="291.4" y="34.5">A</text>
<text x="25.9" y="40.9">18</text>
<text x="25.9" y="38.4">19</text>
<text x="32" y="39.6">PB1/ADC12_IN9/TIM3_CH4</text>
<text x="84.9" y="39.6">PB13/SPI2_SCK/USART3_CTS/TIM1_CH1N--FT</text>
<text x="136.5" y="40.9">27</text>
<text x="136.5" y="38.4">26</text>
<text x="240.9" y="39.5" transform="rotate(-90 240.9 39.5)">1</text>
<text x="25.9" y="46">46</text>
<text x="32" y="42.2">PB0/ADC12_IN8/TIM3_CH3</text>
<text x="32" y="47.2">PB9/TIM4_CH4--FT</text>
<text x="72.9" y="47.2">PB12/SPI2_NSS/I2C2_SMBAI/USART3_CK/TIM1_BKIN--FT</text>
<text x="83.6" y="42.2">PB14/SPI2_MISO/USART3_RTS/TIM1_CH2N--FT</text>
<text x="98.3" y="44.7">PB15/SPI2_MOSI/TIM1_CH3N--FT</text>
<text x="136.5" y="46">25</text>
<text x="136.5" y="43.4">28</text>
<text x="25.9" y="53.6">41</text>
<text x="25.9" y="48.5">45</text>
<text x="32" y="49.8">PB8/TIM4_CH3--FT</text>
<text x="79.4" y="52.3">PA12/USART1_RTS/USBDP/CAN_TX/TIM1_ETR--FT</text>
<text x="136.5" y="53.6">32</text>
<text x="136.5" y="51.1">33</text>
<text x="32" y="54.9">PB5/I2C1_SMBA</text>
<text x="78.5" y="54.9">PA11/USART1_CTS/USBDM/CAN_RX/TIM1_CH4--FT</text>
<text x="98.1" y="60">PA10/USART1_RX/TIM1_CH3--FT</text>
<text x="136.5" y="58.7">31</text>
<text x="99.4" y="62.5">PA9/USART1_TX/TIM1_CH2--FT</text>
<text x="136.5" y="61.2">30</text>
<text x="90.6" y="70.1">PA2/USART2_TX/ ADC12_IN2/TIM2_CH3</text>
<text x="91" y="67.6">PA3/USART2_RX/ADC12_IN3/TIM2_CH4</text>
<text x="136.5" y="66.3">13</text>
<text x="136.5" y="68.9">12</text>
<text x="98" y="75.2">PB11/I2C2_SDA/USART3_RX---FT</text>
<text x="99.3" y="77.8">PB10/I2C2_SCL/USART3_TX--FT</text>
<text x="136.5" y="76.5">21</text>
<text x="136.5" y="74">22</text>
<text x="4" y="82.8">B</text>
<text x="102.5" y="82.8">PB6/I2C1_SCL/TIM4_CH1--FT</text>
<text x="136.5" y="81.6">42</text>
<text x="291.5" y="82.8">B</text>
<text x="102.1" y="85.4">PB7/I2C1_SDA/TIM4_CH2--FT</text>
<text x="136.5" y="84.1">43</text>
<text x="36.1" y="95.5" transform="rotate(-90 36.1 95.5)">VSSA</text>
<text x="38.6" y="95.5" transform="rotate(-90 38.6 95.5)">VSS_3</text>
<text x="41.2" y="95.5" transform="rotate(-90 41.2 95.5)">VSS_2</text>
<text x="43.7" y="95.5" transform="rotate(-90 43.7 95.5)">VSS_1</text>
<text x="48.8" y="95.5" transform="rotate(-90 48.8 95.5)">OSC_IN/PD0</text>
<text x="51.3" y="95.5" transform="rotate(-90 51.3 95.5)">OSC_OUT/PD1</text>
<text x="59" y="95.5" transform="rotate(-90 59 95.5)">BOOT0</text>
<text x="61.5" y="95.5" transform="rotate(-90 61.5 95.5)">PB2/BOOT1--FT</text>
<text x="66.6" y="95.5" transform="rotate(-90 66.6 95.5)">PB4/JNTRST--FT</text>
<text x="69.1" y="95.5" transform="rotate(-90 69.1 95.5)">PB3/JTDO--FT</text>
<text x="71.7" y="95.5" transform="rotate(-90 71.7 95.5)">PA13/JTMS/SWDIO--FT</text>
<text x="74.2" y="95.5" transform="rotate(-90 74.2 95.5)">PA14/JTCK/SWCLK--FT</text>
<text x="76.8" y="95.5" transform="rotate(-90 76.8 95.5)">PA15/JTDI--FT</text>
<text x="79.3" y="95.5" transform="rotate(-90 79.3 95.5)">NRST</text>
<text x="87" y="95.5" transform="rotate(-90 87 95.5)">PC15/OSC32_OUT</text>
<text x="89.5" y="95.5" transform="rotate(-90 89.5 95.5)">PC14/OSC32_IN</text>
<text x="92.1" y="95.5" transform="rotate(-90 92.1 95.5)">PC13/TAMPER-RTC</text>
<text x="109.9" y="95.5" transform="rotate(-90 109.9 95.5)">VBAT</text>
<text x="115" y="95.5" transform="rotate(-90 115 95.5)">VDD_1</text>
<text x="117.5" y="95.5" transform="rotate(-90 117.5 95.5)">VDD_2</text>
<text x="120" y="95.5" transform="rotate(-90 120 95.5)">VDD_3</text>
<text x="125.1" y="95.5" transform="rotate(-90 125.1 95.5)">VDDA</text>
<text x="204" y="94.3">13</text>
<text x="210.1" y="95.6">GND</text>
<text x="234.6" y="95.6">GND</text>
<text x="243.4" y="94.3">12</text>
<text x="34.8" y="100.5" transform="rotate(-90 34.8 100.5)">8</text>
<text x="37.4" y="101.7" transform="rotate(-90 37.4 101.7)">47</text>
<text x="39.9" y="101.7" transform="rotate(-90 39.9 101.7)">35</text>
<text x="42.4" y="101.7" transform="rotate(-90 42.4 101.7)">23</text>
<text x="47.5" y="100.5" transform="rotate(-90 47.5 100.5)">5</text>
<text x="50.1" y="100.5" transform="rotate(-90 50.1 100.5)">6</text>
<text x="57.7" y="101.7" transform="rotate(-90 57.7 101.7)">44</text>
<text x="60.3" y="101.7" transform="rotate(-90 60.3 101.7)">20</text>
<text x="65.3" y="101.7" transform="rotate(-90 65.3 101.7)">40</text>
<text x="67.9" y="101.7" transform="rotate(-90 67.9 101.7)">39</text>
<text x="70.4" y="101.7" transform="rotate(-90 70.4 101.7)">34</text>
<text x="73" y="101.7" transform="rotate(-90 73 101.7)">37</text>
<text x="75.5" y="101.7" transform="rotate(-90 75.5 101.7)">38</text>
<text x="78.1" y="100.5" transform="rotate(-90 78.1 100.5)">7</text>
<text x="85.7" y="100.5" transform="rotate(-90 85.7 100.5)">4</text>
<text x="88.2" y="100.5" transform="rotate(-90 88.2 100.5)">3</text>
<text x="90.8" y="100.5" transform="rotate(-90 90.8 100.5)">2</text>
<text x="108.6" y="100.5" transform="rotate(-90 108.6 100.5)">1</text>
<text x="113.7" y="101.7" transform="rotate(-90 113.7 101.7)">24</text>
<text x="116.2" y="101.7" transform="rotate(-90 116.2 101.7)">36</text>
<text x="118.8" y="101.7" transform="rotate(-90 118.8 101.7)">48</text>
<text x="123.8" y="100.5" transform="rotate(-90 123.8 100.5)">9</text>
<text x="204" y="96.8">14</text>
<text x="204" y="99.4">15</text>
<text x="204" y="101.9">16</text>
<text x="210.1" y="98.1">MOSI/CFG_COM0</text>
<text x="210.1" y="100.6">MISO/CFG_COM1/NC</text>
<text x="233.2" y="98.1">RF_IN</text>
<text x="234.6" y="100.6">GND</text>
<text x="243.4" y="99.4">10</text>
<text x="243.4" y="101.9">9</text>
<text x="243.4" y="96.8">11</text>
<text x="273.7" y="100.6">1</text>
<text x="273.7" y="98.1">2</text>
<text x="204" y="104.5">17</text>
<text x="210.1" y="103.2">CFG_GPS0/SCK/NC VCC_RF</text>
<text x="210.1" y="105.7">NV</text>
<text x="235" y="105.7">REV</text>
<text x="243.4" y="104.5">8</text>
<text x="204" y="109.6">18</text>
<text x="204" y="112.1">19</text>
<text x="210.1" y="110.8">SDA2</text>
<text x="210.1" y="113.4">SCL2</text>
<text x="230.1" y="110.8">VDDUSB</text>
<text x="231" y="113.4">USB_DP</text>
<text x="243.4" y="109.6">7</text>
<text x="243.4" y="112.1">6</text>
<text x="204" y="114.6">20</text>
<text x="204" y="117.2">21</text>
<text x="204" y="119.7">22</text>
<text x="210.1" y="115.9">TXD1</text>
<text x="210.1" y="118.4">RXD1</text>
<text x="230.1" y="118.4">EXTINT0</text>
<text x="230.3" y="115.9">USB_DM</text>
<text x="243.4" y="117.2">4</text>
<text x="243.4" y="114.6">5</text>
<text x="243.4" y="119.7">3</text>
<text x="204" y="122.3">23</text>
<text x="204" y="124.8">24</text>
<text x="210.1" y="121">V_BCKP</text>
<text x="210.1" y="123.5">VCC</text>
<text x="226.9" y="121">TIMEPULSE</text>
<text x="230.4" y="123.5">SS_N/NC</text>
<text x="243.4" y="122.3">2</text>
<text x="243.4" y="124.8">1</text>
<text x="4" y="131.2">C</text>
<text x="210.1" y="126.1">GND</text>
<text x="236.6" y="126.1">rev</text>
<text x="291.5" y="131.2">C</text>
<text x="131.3" y="137.5">1</text>
<text x="159.4" y="137.5">16</text>
<text x="131.3" y="140.1">2</text>
<text x="131.3" y="142.6">3</text>
<text x="136.3" y="138.8">UART_RTS</text>
<text x="136.3" y="141.3">UART_TX</text>
<text x="136.3" y="143.9">UART_CTS</text>
<text x="150.8" y="143.9">PIO2</text>
<text x="150.8" y="141.3">PIO1</text>
<text x="150.8" y="138.8">PIO0</text>
<text x="159.4" y="142.6">14</text>
<text x="159.4" y="140.1">15</text>
<text x="131.3" y="145.2">4</text>
<text x="131.3" y="147.7">5</text>
<text x="136.3" y="146.4">UART_RX</text>
<text x="136.3" y="149">SPI_MOSI</text>
<text x="150.7" y="149">GND</text>
<text x="150.8" y="146.4">PIO3</text>
<text x="159.4" y="147.7">12</text>
<text x="159.4" y="145.2">13</text>
<text x="131.3" y="150.2">6</text>
<text x="131.3" y="152.8">7</text>
<text x="131.3" y="155.3">8</text>
<text x="136.3" y="151.5">SPI_CSB</text>
<text x="136.3" y="154.1">SPI_CLK NC(VCC)</text>
<text x="147.1" y="151.5">RESETB</text>
<text x="159.4" y="150.2">11</text>
<text x="159.4" y="155.3">9</text>
<text x="159.4" y="152.8">10</text>
<text x="14.6" y="159.1">1</text>
<text x="14.6" y="161.7">2</text>
<text x="136.3" y="156.6">SPI_MISO</text>
<text x="150.9" y="156.6">VCC</text>
<text x="14.6" y="164.2">3</text>
<text x="14.6" y="166.8">4</text>
<text x="14.6" y="169.3">5</text>
<text x="4" y="179.5">D</text>
<text x="16.9" y="178.2">1</text>
<text x="21.8" y="179.5">1</text>
<text x="201.9" y="178.2">Title</text>
<text x="291.4" y="179.5">D</text>
<text x="16.9" y="180.7">1</text>
<text x="21.8" y="182">1</text>
<text x="201.9" y="185.8">Size</text>
<text x="214.6" y="185.8">Number</text>
<text x="265.5" y="185.8">Revision</text>
<text x="203.2" y="189.7">A4</text>
<text x="201.9" y="193.5">Date:</text>
<text x="201.9" y="196">File:</text>
<text x="213.4" y="193.5">2022/1/22</text>
<text x="213.4" y="196">C:\Users\..\BLE-usb-ubloxneo7.SchDoc</text>
<text x="252.8" y="193.5">Sheet</text>
<text x="252.8" y="196">Drawn By:</text>
<text x="264.7" y="193.5">of</text>
<text x="38.2" y="199.8">1</text>
<text x="111.4" y="199.8">2</text>
<text x="184.5" y="199.8">3</text>
<text x="257.6" y="199.8">4</text>
</g>
<g font-size="2.3" fill="#0e0e0e">
<text x="30.2" y="20.6">U1</text>
<text x="185.4" y="28.2">J1</text>
<text x="233.7" y="28.2">U2</text>
<text x="241.4" y="28.2">LM1117VCC_3.3V</text>
<text x="235" y="32">IN</text>
<text x="238.8" y="35.3">GND</text>
<text x="242.6" y="32">OUT</text>
<text x="154.9" y="51.1">R6</text>
<text x="165.1" y="51.1">1K5 1%USB_EN</text>
<text x="271.9" y="94.3">J2</text>
<text x="162.2" y="96.1">L1</text>
<text x="162.2" y="101.9">27nH</text>
<text x="271.6" y="103.7">L2</text>
<text x="271.6" y="109.6">27nH</text>
<text x="134.5" y="124.8">U4</text>
<text x="208.3" y="129.9">UBLOXNEO7</text>
<text x="232.4" y="129.9">U3</text>
<text x="189" y="147.4">R5</text>
<text x="12.4" y="155.3">J3</text>
<text x="187.9" y="155.3">1K5 1%</text>
<text x="12.4" y="178.2">MARK1</text>
<text x="12.4" y="180.7">MARK2</text>
</g>
<g font-size="2.3" fill="#262626">
<text x="12.4" y="33.3">BT_RESET</text>
<text x="208.3" y="35.8">DP</text>
<text x="208.3" y="33.3">DM</text>
<text x="208.3" y="38.4">GND</text>
<text x="144.7" y="51.1">DP</text>
<text x="144.7" y="53.6">DM</text>
<text x="172.7" y="51.1">USB_EN</text>
<text x="144.7" y="58.7">COM1_RXD</text>
<text x="144.7" y="61.2">COM1_TXD</text>
<text x="144.7" y="66.3">COM2_RXD</text>
<text x="144.7" y="68.9">COM2_TXD</text>
<text x="226.1" y="71.4">GND</text>
<text x="144.7" y="76.5">COM3_TXD</text>
<text x="144.7" y="74">COM3_RXD</text>
<text x="147.1" y="94.3">VCC_3.3V</text>
<text x="187.9" y="94.3">GND</text>
<text x="249" y="94.3">GND</text>
<text x="129.3" y="101.9">VCC_3.3V</text>
<text x="180.3" y="96.8">GPS_VCC</text>
<text x="187.9" y="99.4">GND</text>
<text x="249" y="96.8">RF_IN</text>
<text x="249" y="99.4">GND</text>
<text x="251.5" y="104.5">VCC_RF</text>
<text x="251.5" y="109.6">GND</text>
<text x="70.4" y="117.7" transform="rotate(-90 70.4 117.7)">JTMS-SWDIO</text>
<text x="73" y="117.7" transform="rotate(-90 73 117.7)">JTCK-SWCLK</text>
<text x="75.5" y="115.1" transform="rotate(-90 75.5 115.1)">USB_EN</text>
<text x="78.1" y="117.7" transform="rotate(-90 78.1 117.7)">NRST</text>
<text x="185.4" y="114.6">COM2_RXD</text>
<text x="185.4" y="119.7">GPS_VCC</text>
<text x="185.4" y="117.2">COM2_TXD</text>
<text x="185.4" y="122.3">GPS_VCC</text>
<text x="185.4" y="124.8">GND</text>
<text x="32.8" y="129.9">GND</text>
<text x="55.7" y="129.9">GND</text>
<text x="109.1" y="140.1">COM3_RXD</text>
<text x="91.2" y="145.2">VCC_3.3V</text>
<text x="109.1" y="145.2">COM3_TXD</text>
<text x="167.6" y="147.7">GND</text>
<text x="167.6" y="150.2">BT_RESET</text>
<text x="22.6" y="157.9">VCC_3.3V</text>
<text x="22.6" y="160.4">GND</text>
<text x="22.6" y="165.5">JTCK-SWCLK</text>
<text x="22.6" y="163">JTMS-SWDIO</text>
<text x="22.6" y="168">NRST</text>
<text x="106.6" y="178.2">GND</text>
<text x="185.5" y="180.7">GND</text>
</g>
<text font-size="2.3" fill="#4c4c4c" x="187.9" y="89.2">CFG0=1 CFG1=0 4800波</text>
<g font-size="1.6" fill="#0e0e0e">
<text x="228.6" y="46.1">C1</text>
<text x="236.3" y="46.1">C2</text>
<text x="228.6" y="51.2">226/6.3V</text>
<text x="236.3" y="51.2">104</text>
<text x="246.4" y="58.9">C3</text>
<text x="254.1" y="58.9">C4</text>
<text x="261.7" y="58.9">C5</text>
<text x="269.3" y="58.9">C6</text>
<text x="277" y="58.9">C7</text>
<text x="284.6" y="58.9">C8</text>
<text x="246.4" y="63.9">226/6.3V</text>
<text x="254.1" y="63.9">104</text>
<text x="261.7" y="63.9">226/6.3V</text>
<text x="269.3" y="63.9">104</text>
<text x="277" y="63.9">226/6.3V</text>
<text x="284.6" y="63.9">104</text>
<text x="177.8" y="104.6">C9</text>
<text x="185.4" y="104.6">C10</text>
<text x="177.8" y="109.7">226/6.3V</text>
<text x="185.4" y="109.7">104</text>
<text x="101.4" y="150.4">C11</text>
<text x="101.4" y="155.5">226/6.3V</text>
<text x="109.1" y="150.4">C12</text>
<text x="109.1" y="155.5">104</text>
<text x="187.9" y="158">D4</text>
</g>
</svg>
